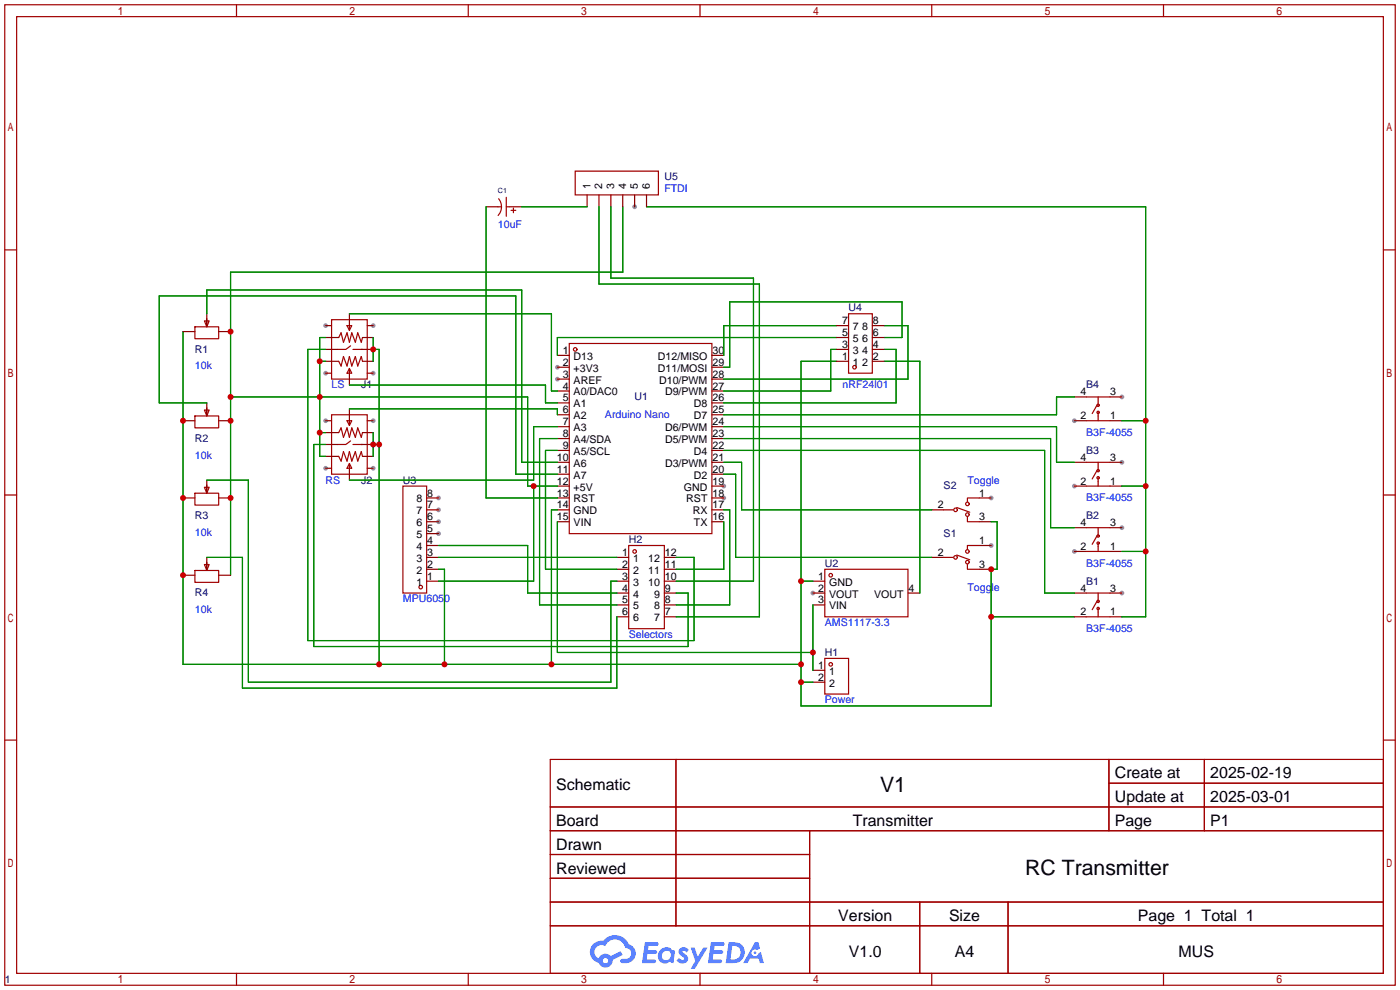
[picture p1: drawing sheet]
<svg xmlns="http://www.w3.org/2000/svg" width="299mm" height="212mm" viewBox="0 0 299 212" stroke-linecap="round" stroke-linejoin="round" font-family="sans-serif">
<g fill="#999">
<circle cx="119.1" cy="78.5" r=".51"/>
<circle cx="119.1" cy="81" r=".51"/>
<circle cx="154.7" cy="106.4" r=".51"/>
<circle cx="154.7" cy="103.9" r=".51"/>
<circle cx="93.7" cy="114" r=".51"/>
<circle cx="93.7" cy="111.5" r=".51"/>
<circle cx="93.7" cy="109" r=".51"/>
<circle cx="93.7" cy="106.4" r=".51"/>
<circle cx="173.7" cy="126.7" r=".51"/>
<circle cx="69.6" cy="69.6" r=".51"/>
<circle cx="69.6" cy="79.8" r=".51"/>
<circle cx="79.8" cy="79.8" r=".51"/>
<circle cx="79.8" cy="69.6" r=".51"/>
<circle cx="69.6" cy="89.9" r=".51"/>
<circle cx="69.6" cy="100.1" r=".51"/>
<circle cx="79.8" cy="100.1" r=".51"/>
<circle cx="79.8" cy="89.9" r=".51"/>
<circle cx="211.8" cy="106.4" r=".51"/>
<circle cx="211.8" cy="116.6" r=".51"/>
<circle cx="239.8" cy="84.8" r=".51"/>
<circle cx="229.6" cy="89.9" r=".51"/>
<circle cx="239.8" cy="98.8" r=".51"/>
<circle cx="229.6" cy="103.9" r=".51"/>
<circle cx="239.8" cy="112.8" r=".51"/>
<circle cx="229.6" cy="117.9" r=".51"/>
<circle cx="239.8" cy="126.7" r=".51"/>
<circle cx="135.6" cy="44.2" r=".51"/>
</g>
<g fill="none" stroke="#a10000" stroke-width=".25">
<path d="M1 1h297.2v209.6h-297.2zM3.6 3.6h292.1v204.4h-292.1zM50.5 1v2.6M100.1 1v2.6M149.6 1v2.6M199.1 1v2.6M248.7 1v2.6M1 53.4h2.6M295.7 53.4h2.5M1 105.8h2.6M295.7 105.8h2.5M1 158.2h2.6"/>
<path d="M295.7 158.2h2.5M117.6 162.3h178.1v45.7h-178.1zM117.6 172.5h178.1M117.6 177.5h178.1M144.5 162.3v35.6M173 177.5v30.5M237 162.3v15.2M237 167.4h58.7M257.4 162.3v15.2M117.6 182.6h55.4M117.6 192.8h178.1M117.6 187.7h55.4"/>
<path d="M117.6 197.9h178.1M196.6 192.8v15.2M215.4 192.8v15.2M50.5 208v2.6M100.1 208v2.6M149.6 208v2.6M199.1 208v2.6M248.7 208v2.6"/>
</g>
<g fill="#5487ff">
<path d="M145.3 202.7a1.3 1.3 0 0 1 1.9 .3l-.4 .6a.54 .54 0 0 0-.9-.2l.1 .2a1.34 1.34 0 0 1 .9 1.8 1.47 1.47 0 0 1-2.3-.1l.5-.6 .8 .5a.31 .31 0 0 0 .4-.3 .31 .31 0 0 0-.3-.4 1.12 1.12 0 0 1-.7-1.8z"/>
<path d="M147.6 202.5h.9l.6 2 1.2-2h.9l-2.7 4.6h-.9l1-1.7z"/>
<path d="M137.8 201.4h1.7a1.31 1.31 0 0 1 1.2 .2 .4 .4 0 0 1-.3 .5l-1.8 .1-.1 .9h1.6a.4 .4 0 0 1 .4 .4 .4 .4 0 0 1-.5 .4h-1.6l-.2 1.2h1.4a.46 .46 0 0 1 .5 0 .46 .46 0 0 1 .1 .5l-.4 .2h-2.6z"/>
<path d="M151.9 201.4h1.7a1.32 1.32 0 0 1 1.2 .2 .39 .39 0 0 1-.3 .5l-1.8 .1-.1 .9h1.6a.4 .4 0 0 1 .4 .4 .4 .4 0 0 1-.4 .4h-1.7l-.2 1.2h1.4a.46 .46 0 0 1 .5 0 .46 .46 0 0 1 .1 .5l-.4 .2h-2.6z"/>
<path d="M161.3 201.4h.8l.3 1.3-.6 .4a.75 .75 0 0 0-1.1 .3 .75 .75 0 0 0 .5 1 .75 .75 0 0 0 .9-.7l.5-.2 .6 2.3h-.8l-.3-.9h-1.8l-.5 .9h-1z"/>
<path d="M155.7 201.4l-.6 4.4h1.5a2.27 2.27 0 0 0 2.6-2.2 2.27 2.27 0 0 0-2.7-2.2zM156.5 202.1a1.5 1.5 0 0 1 1.8 1.6 1.5 1.5 0 0 1-1.9 1.4h-.3z"/>
<path d="M141.2 203a1.6 1.6 0 0 0-.3 2.3 1.6 1.6 0 0 0 2.3 .2l.7 .3 .3-2.4-.1-.3-.5-.1a1.58 1.58 0 0 0-2.4 0zM141.8 203.5a.98 .98 0 0 1 1.6 .4 .98 .98 0 0 1-1.1 1.3 .94 .94 0 0 1-.9-.7 .94 .94 0 0 1 .4-1z"/>
<path d="M126.8 201.8a2.37 2.37 0 0 0 1.1 4 1.54 1.54 0 0 0 1.8 1 1.54 1.54 0 0 0 1.2-1.6l2.2-1.1-.5-.8-2 1a1.57 1.57 0 0 0-2.7 .5 1.5 1.5 0 0 1-.7-2.1 1.5 1.5 0 0 1 2.2-.5 2.23 2.23 0 0 1 2.3-1.4 2.23 2.23 0 0 1 2 1.8 1.16 1.16 0 0 1 1.2 1.1 1.16 1.16 0 0 1-1.1 1.2h-.7a.47 .47 0 0 0-.5 .4 .47 .47 0 0 0 .4 .5 2.17 2.17 0 0 0 2.5-.9 2.17 2.17 0 0 0-.3-2.7l-.8-.4a3.2 3.2 0 0 0-5.5-.7l-1.1 .1zM128.8 205.3a.6 .6 0 0 1 1.2 0 .6 .6 0 0 1-1.2 0z"/>
<circle cx="161.4" cy="203.6" r=".28"/>
</g>
<g fill="none" stroke="#a10000" stroke-width=".25">
<path d="M122.9 36.6h17.8v5.1h-17.8zM106.4 44.2h.8M106.6 42.5a2.74 2.74 0 0 1-.1 3.6M108.2 42.2v4M108.2 44.2h.8M109.2 45h1M109.7 44.4v1.1M41.7 69.8h5v2.6h-5zM43.7 68.6h1l-.5 1.2zM44.2 68.1v1.2M70.9 68.3h7.6v12.7h-7.6zM72.4 77.2l.5 1 .5-2 .8 2 .5-2 .5 2 .7-2 .6 2 .7-2 .3 1"/>
<path d="M72.4 72.1l.5-1 .5 2.1 .8-2.1 .5 2.1 .5-2.1 .7 2.1 .6-2.1 .7 2.1 .3-1.1M74.2 69.6h1l-.5 1zM74.7 78.7l.5 1.1h-1zM74.7 69.6v1M74.7 78.7v1.1M74.9 73.9l-1 .8h-1.8M75.4 74.7h2.1M121.7 73.4h30.4v40.6h-30.4zM181.4 67.1h5v12.7h-5zM41.7 88.9h5v2.5h-5zM43.7 87.6h1l-.5 1.3zM44.2 87.1v1.3"/>
<path d="M70.9 88.6h7.6v12.7h-7.6zM72.4 97.5l.5 1.1 .5-2.1 .8 2.1 .5-2.1 .5 2.1 .7-2.1 .6 2.1 .7-2.1 .3 1M72.4 92.5l.5-1.1 .5 2.1 .8-2.1 .5 2.1 .5-2.1 .7 2.1 .6-2.1 .7 2.1 .3-1M74.2 89.9h1l-.5 1zM74.7 99.1l.5 1h-1zM74.7 89.9v1M74.7 99.1v1M74.9 94.2l-1 .8h-1.8M75.4 95h2.1M232.2 84.8h5M232.2 89.9h5M232.2 98.8h5"/>
<path d="M234.4 86.6l-1 1.8M234.7 84.8v1.8M234.7 88.1v1.8M234.7 98.8v1.8M41.7 105.4h5v2.5h-5zM43.7 104.1h1l-.5 1.3zM44.2 103.6v1.3M86.1 103.9h5.1v22.8h-5.1zM134.4 116.6h7.6v17.8h-7.6zM201.7 109h2M201.7 119.1h2M204.5 108.5l2.8 1"/>
<path d="M204.5 118.6l2.8 1M206.8 110.5v1h2.5M209.3 106.4h-2.5v.8M209.3 116.6h-2.5v.7M232.2 103.9h5M232.2 112.8h5M232.2 117.9h5M234.4 100.6l-1 1.8M234.4 114.6l-1 1.7M234.7 102.1v1.8M234.7 112.8v1.8M234.7 116.1v1.8"/>
<path d="M41.7 121.9h5v2.6h-5zM43.7 120.6h1l-.5 1.3zM44.2 120.1v1.3M176.3 121.7h17.8v10.1h-17.8zM206.8 120.6v1.1h2.5M232.2 126.7h5M232.2 131.8h5M234.4 128.5l-1 1.8M234.7 126.7v1.8M234.7 130v1.8M176.3 140.7h5.1v7.6h-5.1z"/>
<circle cx="122.9" cy="74.7" r=".38"/>
<circle cx="182.6" cy="78.5" r=".38"/>
<circle cx="234.7" cy="88.1" r=".25"/>
<circle cx="234.7" cy="86.6" r=".25"/>
<circle cx="135.6" cy="117.9" r=".38"/>
<circle cx="204.2" cy="109" r=".38"/>
<circle cx="204.2" cy="119.1" r=".38"/>
<circle cx="206.8" cy="117.9" r=".38"/>
<circle cx="206.8" cy="107.7" r=".38"/>
<circle cx="206.8" cy="110" r=".38"/>
<circle cx="234.7" cy="114.6" r=".25"/>
<circle cx="234.7" cy="116.1" r=".25"/>
<circle cx="234.7" cy="102.1" r=".25"/>
<circle cx="234.7" cy="100.6" r=".25"/>
<circle cx="89.9" cy="125.5" r=".38"/>
<circle cx="177.5" cy="122.9" r=".38"/>
<circle cx="206.8" cy="120.1" r=".38"/>
<circle cx="234.7" cy="128.5" r=".25"/>
<circle cx="234.7" cy="130" r=".25"/>
<circle cx="177.5" cy="142" r=".38"/>
</g>
<g fill="none" stroke="#870000" stroke-width=".25">
<path d="M103.9 44.2h2.5M109 44.2h2.5M125.5 41.7v2.5M128 41.7v2.5M130.6 41.7v2.5M133.1 41.7v2.5M135.6 41.7v2.5M138.2 41.7v2.5M39.1 70.9h2.6M44.2 67.1v2.5M46.7 70.9h2.6M69.6 69.6h1.3"/>
<path d="M69.6 79.8h1.3M69.6 74.7h2.5M69.6 77.2h2.8M69.6 72.1h2.8M74.7 67.1v2.5M74.7 79.8v2.5M77.2 74.7h2.6M77.5 77.2h2.3M77.5 72.1h2.3M78.5 69.6h1.3M78.5 79.8h1.3M119.1 75.9h2.6"/>
<path d="M119.1 78.5h2.6M152.1 75.9h2.6M152.1 78.5h2.6M178.8 69.6h2.6M178.8 74.7h2.6M178.8 77.2h2.6M178.8 72.1h2.6M186.4 69.6h2.6M186.4 74.7h2.6M186.4 77.2h2.6M186.4 72.1h2.6M39.1 89.9h2.6"/>
<path d="M44.2 86.1v2.5M46.7 89.9h2.6M69.6 89.9h1.3M69.6 95h2.5M69.6 97.5h2.8M69.6 92.5h2.8M74.7 87.4v2.5M77.2 95h2.6M77.5 97.5h2.3M77.5 92.5h2.3M78.5 89.9h1.3M119.1 81h2.6"/>
<path d="M119.1 83.6h2.6M119.1 86.1h2.6M119.1 88.6h2.6M119.1 91.2h2.6M119.1 93.7h2.6M119.1 96.3h2.6M119.1 98.8h2.6M152.1 81h2.6M152.1 83.6h2.6M152.1 86.1h2.6M152.1 88.6h2.6M152.1 91.2h2.6"/>
<path d="M152.1 93.7h2.6M152.1 96.3h2.6M152.1 98.8h2.6M229.6 98.8h2.6M229.6 89.9h2.6M229.6 84.8h2.6M237.2 98.8h2.6M237.2 89.9h2.6M237.2 84.8h2.6M39.1 106.4h2.6M44.2 102.6v2.6M44.2 119.1v2.6"/>
<path d="M46.7 106.4h2.6M69.6 100.1h1.3M74.7 100.1v2.5M78.5 100.1h1.3M91.2 106.4h2.5M91.2 109h2.5M91.2 111.5h2.5M91.2 119.1h2.5M91.2 116.6h2.5M91.2 114h2.5M119.1 101.3h2.6M119.1 103.9h2.6"/>
<path d="M119.1 106.4h2.6M119.1 109h2.6M119.1 111.5h2.6M131.8 119.1h2.6M142 119.1h2.5M152.1 101.3h2.6M152.1 103.9h2.6M152.1 106.4h2.6M152.1 109h2.6M152.1 111.5h2.6M199.1 109h2.6M199.1 119.1h2.6"/>
<path d="M209.3 106.4h2.5M209.3 111.5h2.5M209.3 116.6h2.5M229.6 103.9h2.6M229.6 112.8h2.6M229.6 117.9h2.6M237.2 103.9h2.6M237.2 112.8h2.6M237.2 117.9h2.6M39.1 122.9h2.6M46.7 122.9h2.6M91.2 124.2h2.5"/>
<path d="M91.2 121.7h2.5M131.8 124.2h2.6M131.8 121.7h2.6M131.8 126.7h2.6M131.8 129.3h2.6M131.8 131.8h2.6M142 124.2h2.5M142 121.7h2.5M142 126.7h2.5M142 129.3h2.5M142 131.8h2.5M173.7 124.2h2.6"/>
<path d="M173.7 126.7h2.6M173.7 129.3h2.6M194.1 126.7h2.5M209.3 121.7h2.5M229.6 126.7h2.6M229.6 131.8h2.6M237.2 126.7h2.6M237.2 131.8h2.6M173.7 143.3h2.6M173.7 145.8h2.6"/>
</g>
<g fill="none" stroke="#008700" stroke-width=".25">
<path d="M103.9 44.2v62.2h15.2M111.5 44.2h14M128 44.2v16.5h34.3v71.1h-17.8M130.6 44.2v15.2h30.4v64.8h-16.5M133.1 44.2v14h-83.8v64.7M138.2 44.2h106.7v87.6h-5.1M39.1 70.9v71.1h132.1M44.2 67.1v-5.1h67.3v36.8h7.6M68.3 77.2h1.3M69.6 74.7h-3.8v62.2h82.5v-17.8h-3.8M69.6 72.1h-1.3v25.4h1.3M74.7 67.1h43.2v16.5h1.2"/>
<path d="M79.8 74.7h1.2v67.3M79.8 72.1v5.1M178.8 72.1h-59.7v3.8M178.8 77.2h-7.6v73.7h40.6v-29.2h1.3v-10.2h-1.3M178.8 74.7h-1.3v8.9h-22.8M178.8 69.6h-24.1v6.3M189 77.2h7.6v49.5M189 74.7h2.5v11.4h-36.8M189 72.1h3.8v-7.6h-36.8v14h-1.3M189 69.6h5.1v11.4h-39.4M44.2 86.1h-10.2v-22.9h76.2v38.1h8.9M49.3 84.8h63.5v19.1h6.3"/>
<path d="M68.3 92.5h1.3M69.6 95h-2.5v43.2h80v-11.5h-2.6M74.7 87.4h44.4v1.2M74.7 82.3h41.9v3.8h2.5M79.8 95h1.2M79.8 92.5v5M119.1 96.3h-2.5v25.4h15.2M119.1 93.7h-3.8v35.6h16.5M119.1 91.2h-5.1v11.4h-39.3M154.7 98.8h3.8v10.2h40.6M154.7 96.3h68.6v30.4h6.3M154.7 93.7h69.8v19.1h5.1"/>
<path d="M154.7 91.2h71.1v7.6h3.8M229.6 84.8h-3.8v3.8h-71.1M239.8 89.9h5.1M44.2 119.1h7.6v28h80v-15.3M44.2 102.6h8.9v43.2h77.5v-21.6h1.2M93.7 119.1h38.1M93.7 116.6h19.1v10.1h19M114 103.9v20.3h-20.3M119.1 111.5v27.9h54.6M119.1 109h-1.2v33M154.7 111.5v10.2h-10.2M154.7 109h1.3v20.3h-11.5"/>
<path d="M154.7 101.3h2.5v17.8h41.9M239.8 103.9h5.1M239.8 117.9h5.1M93.7 121.7h1.3v20.3M171.2 124.2h2.5M173.7 129.3v14M211.8 131.8h17.8M171.2 145.8h2.5"/>
</g>
<g fill="#c00">
<circle cx="173.7" cy="139.4" r=".63"/>
<circle cx="114" cy="103.9" r=".63"/>
<circle cx="68.3" cy="84.8" r=".63"/>
<circle cx="68.3" cy="77.2" r=".63"/>
<circle cx="68.3" cy="92.5" r=".63"/>
<circle cx="49.3" cy="84.8" r=".63"/>
<circle cx="49.3" cy="89.9" r=".63"/>
<circle cx="49.3" cy="106.4" r=".63"/>
<circle cx="49.3" cy="70.9" r=".63"/>
<circle cx="171.2" cy="145.8" r=".63"/>
<circle cx="171.2" cy="142" r=".63"/>
<circle cx="171.2" cy="124.2" r=".63"/>
<circle cx="117.9" cy="142" r=".63"/>
<circle cx="95" cy="142" r=".63"/>
<circle cx="81" cy="142" r=".63"/>
<circle cx="81" cy="95" r=".63"/>
<circle cx="79.8" cy="74.7" r=".63"/>
<circle cx="79.8" cy="95" r=".63"/>
<circle cx="39.1" cy="122.9" r=".63"/>
<circle cx="39.1" cy="106.4" r=".63"/>
<circle cx="39.1" cy="89.9" r=".63"/>
<circle cx="211.8" cy="131.8" r=".63"/>
<circle cx="211.8" cy="121.7" r=".63"/>
<circle cx="244.9" cy="103.9" r=".63"/>
<circle cx="244.9" cy="89.9" r=".63"/>
<circle cx="244.9" cy="117.9" r=".63"/>
</g>
<g font-size="4.5">
<text x="188.1" y="169.2">V1</text>
<text x="219.1" y="187">RC Transmitter</text>
</g>
<g font-size="3.4">
<text x="238.3" y="166.4">Create at</text>
<text x="258.7" y="166.4">2025-02-19</text>
<text x="118.9" y="168.9">Schematic</text>
<text x="238.3" y="171.4">Update at</text>
<text x="258.7" y="171.4">2025-03-01</text>
<text x="118.9" y="176.5">Board</text>
<text x="182.3" y="176.5">Transmitter</text>
<text x="238.3" y="176.5">Page</text>
<text x="258.7" y="176.5">P1</text>
<text x="118.9" y="181.6">Drawn</text>
<text x="118.9" y="186.7">Reviewed</text>
<text x="179.2" y="196.8">Version</text>
<text x="202.8" y="196.8">Size</text>
<text x="243.2" y="196.8">Page 1 Total 1</text>
<text x="181.4" y="204.5">V1.0</text>
<text x="204.1" y="204.5">A4</text>
<text x="251.9" y="204.5">MUS</text>
</g>
<g font-size="2.3">
<text x="126.2" y="40.4" transform="rotate(-90 126.2 40.4)">1</text>
<text x="128.7" y="40.4" transform="rotate(-90 128.7 40.4)">2</text>
<text x="131.3" y="40.4" transform="rotate(-90 131.3 40.4)">3</text>
<text x="133.8" y="40.4" transform="rotate(-90 133.8 40.4)">4</text>
<text x="136.3" y="40.4" transform="rotate(-90 136.3 40.4)">5</text>
<text x="138.9" y="40.4" transform="rotate(-90 138.9 40.4)">6</text>
<text x="180" y="71.8">5</text>
<text x="180" y="69.3">7</text>
<text x="182.3" y="70.6">7</text>
<text x="184.2" y="70.6">8</text>
<text x="186.6" y="69.3">8</text>
<text x="186.6" y="71.8">6</text>
<text x="120.3" y="75.6">1</text>
<text x="122.6" y="76.9">D13</text>
<text x="140.6" y="76.9">D12/MISO</text>
<text x="152.3" y="75.6">30</text>
<text x="180" y="76.9">1</text>
<text x="180" y="74.4">3</text>
<text x="182.3" y="75.6">3</text>
<text x="182.3" y="73.1">5</text>
<text x="184.2" y="73.1">6</text>
<text x="184.2" y="75.6">4</text>
<text x="186.6" y="74.4">4</text>
<text x="186.6" y="76.9">2</text>
<text x="120.3" y="78.2">2</text>
<text x="120.3" y="80.7">3</text>
<text x="120.3" y="83.3">4</text>
<text x="122.6" y="79.4">+3V3</text>
<text x="122.6" y="82">AREF</text>
<text x="140.6" y="79.4">D11/MOSI</text>
<text x="140.9" y="82">D10/PWM</text>
<text x="152.3" y="83.3">27</text>
<text x="152.3" y="80.7">28</text>
<text x="152.3" y="78.2">29</text>
<text x="182.3" y="78.2">1</text>
<text x="184.2" y="78.2">2</text>
<text x="120.3" y="85.8">5</text>
<text x="120.3" y="88.3">6</text>
<text x="122.6" y="84.5">A0/DAC0</text>
<text x="122.6" y="87.1">A1</text>
<text x="122.6" y="89.6">A2</text>
<text x="142.1" y="84.5">D9/PWM</text>
<text x="148.3" y="89.6">D7</text>
<text x="148.3" y="87.1">D8</text>
<text x="152.3" y="88.3">25</text>
<text x="152.3" y="85.8">26</text>
<text x="230.9" y="84.5">4</text>
<text x="230.9" y="89.6">2</text>
<text x="237.2" y="84.5">3</text>
<text x="237.2" y="89.6">1</text>
<text x="120.3" y="90.9">7</text>
<text x="120.3" y="93.4">8</text>
<text x="120.3" y="96">9</text>
<text x="122.6" y="92.1">A3</text>
<text x="122.6" y="94.7">A4/SDA</text>
<text x="142.1" y="94.7">D5/PWM</text>
<text x="142.1" y="92.1">D6/PWM</text>
<text x="152.3" y="96">22</text>
<text x="152.3" y="93.4">23</text>
<text x="152.3" y="90.9">24</text>
<text x="119" y="98.5">10</text>
<text x="119" y="101">11</text>
<text x="122.6" y="97.2">A5/SCL</text>
<text x="122.6" y="99.8">A6</text>
<text x="142.1" y="99.8">D3/PWM</text>
<text x="148.3" y="97.2">D4</text>
<text x="152.3" y="101">20</text>
<text x="152.3" y="98.5">21</text>
<text x="230.9" y="98.5">4</text>
<text x="237.2" y="98.5">3</text>
<text x="89" y="107.4">8</text>
<text x="91.3" y="106.1">8</text>
<text x="119" y="103.6">12</text>
<text x="119" y="106.1">13</text>
<text x="122.6" y="102.3">A7</text>
<text x="122.6" y="104.8">+5V</text>
<text x="122.6" y="107.4">RST</text>
<text x="146.2" y="104.8">GND</text>
<text x="146.7" y="107.4">RST</text>
<text x="148.3" y="102.3">D2</text>
<text x="152.3" y="106.1">18</text>
<text x="152.3" y="103.6">19</text>
<text x="209.3" y="106.1">1</text>
<text x="230.9" y="103.6">2</text>
<text x="237.2" y="103.6">1</text>
<text x="89" y="112.5">6</text>
<text x="89" y="109.9">7</text>
<text x="91.3" y="113.7">5</text>
<text x="91.3" y="111.2">6</text>
<text x="91.3" y="108.7">7</text>
<text x="119" y="108.7">14</text>
<text x="119" y="111.2">15</text>
<text x="122.6" y="109.9">GND</text>
<text x="122.6" y="112.5">VIN</text>
<text x="148.1" y="109.9">RX</text>
<text x="148.3" y="112.5">TX</text>
<text x="152.3" y="111.2">16</text>
<text x="152.3" y="108.7">17</text>
<text x="200.4" y="108.7">2</text>
<text x="209.3" y="111.2">3</text>
<text x="230.9" y="112.5">4</text>
<text x="237.2" y="112.5">3</text>
<text x="89" y="117.5">4</text>
<text x="89" y="115">5</text>
<text x="91.3" y="118.8">3</text>
<text x="91.3" y="116.3">4</text>
<text x="133" y="118.8">1</text>
<text x="142.1" y="118.8">12</text>
<text x="200.4" y="118.8">2</text>
<text x="209.3" y="116.3">1</text>
<text x="230.9" y="117.5">2</text>
<text x="237.2" y="117.5">1</text>
<text x="89" y="125.2">1</text>
<text x="89" y="122.6">2</text>
<text x="89" y="120.1">3</text>
<text x="91.3" y="123.9">1</text>
<text x="91.3" y="121.4">2</text>
<text x="133" y="121.4">2</text>
<text x="133" y="123.9">3</text>
<text x="135.3" y="120.1">1</text>
<text x="135.3" y="122.6">2</text>
<text x="135.3" y="125.2">3</text>
<text x="138.5" y="125.2">10</text>
<text x="138.5" y="122.6">11</text>
<text x="138.5" y="120.1">12</text>
<text x="142.1" y="123.9">10</text>
<text x="142.1" y="121.4">11</text>
<text x="174.9" y="123.9">1</text>
<text x="177.2" y="125.2">GND</text>
<text x="209.3" y="121.4">3</text>
<text x="133" y="126.4">4</text>
<text x="133" y="129">5</text>
<text x="133" y="131.5">6</text>
<text x="135.3" y="127.7">4</text>
<text x="135.3" y="130.2">5</text>
<text x="139.8" y="130.2">8</text>
<text x="139.8" y="127.7">9</text>
<text x="142.1" y="131.5">7</text>
<text x="142.1" y="129">8</text>
<text x="142.1" y="126.4">9</text>
<text x="174.9" y="126.4">2</text>
<text x="174.9" y="129">3</text>
<text x="177.2" y="127.7">VOUT</text>
<text x="177.2" y="130.2">VIN</text>
<text x="186.8" y="127.7">VOUT</text>
<text x="194.2" y="126.4">4</text>
<text x="230.9" y="126.4">4</text>
<text x="230.9" y="131.5">2</text>
<text x="237.2" y="126.4">3</text>
<text x="237.2" y="131.5">1</text>
<text x="135.3" y="132.8">6</text>
<text x="139.8" y="132.8">7</text>
<text x="174.9" y="142.9">1</text>
<text x="174.9" y="145.5">2</text>
<text x="177.2" y="144.2">1</text>
<text x="177.2" y="146.8">2</text>
</g>
<g font-size="2.3" fill="#000080">
<text x="142" y="38.6">U5</text>
<text x="181.4" y="66.5">U4</text>
<text x="41.7" y="75.4">R1</text>
<text x="77.2" y="83">J1</text>
<text x="232.2" y="83">B4</text>
<text x="135.6" y="85.6">U1</text>
<text x="41.7" y="94.5">R2</text>
<text x="232.2" y="97">B3</text>
<text x="77.2" y="103.3">J2</text>
<text x="86.1" y="103.3">U3</text>
<text x="201.7" y="104.6">S2</text>
<text x="41.7" y="111">R3</text>
<text x="232.2" y="111">B2</text>
<text x="134.4" y="116">H2</text>
<text x="201.7" y="114.8">S1</text>
<text x="176.3" y="121.1">U2</text>
<text x="232.2" y="124.9">B1</text>
<text x="41.7" y="127.5">R4</text>
<text x="176.3" y="140.2">H1</text>
<text x="1" y="210">1</text>
</g>
<g font-size="2.3" fill="#00f">
<text x="142" y="41.1">FTDI</text>
<text x="106.4" y="48.7">10uF</text>
<text x="41.7" y="79">10k</text>
<text x="70.9" y="83">LS</text>
<text x="180.1" y="83">nRF24l01</text>
<text x="129.3" y="89.4">Arduino Nano</text>
<text x="232.2" y="93.2">B3F-4055</text>
<text x="41.7" y="98">10k</text>
<text x="69.6" y="103.3">RS</text>
<text x="206.8" y="103.3">Toggle</text>
<text x="232.2" y="107.2">B3F-4055</text>
<text x="41.7" y="114.5">10k</text>
<text x="232.2" y="121.1">B3F-4055</text>
<text x="41.7" y="131">10k</text>
<text x="86.1" y="128.7">MPU6050</text>
<text x="206.8" y="126.2">Toggle</text>
<text x="134.4" y="136.4">Selectors</text>
<text x="176.3" y="133.8">AMS1117-3.3</text>
<text x="232.2" y="135.1">B3F-4055</text>
<text x="176.3" y="150.3">Power</text>
</g>
<text font-size="1.5" fill="#000080" x="106.4" y="41.3">C1</text>
</svg>
